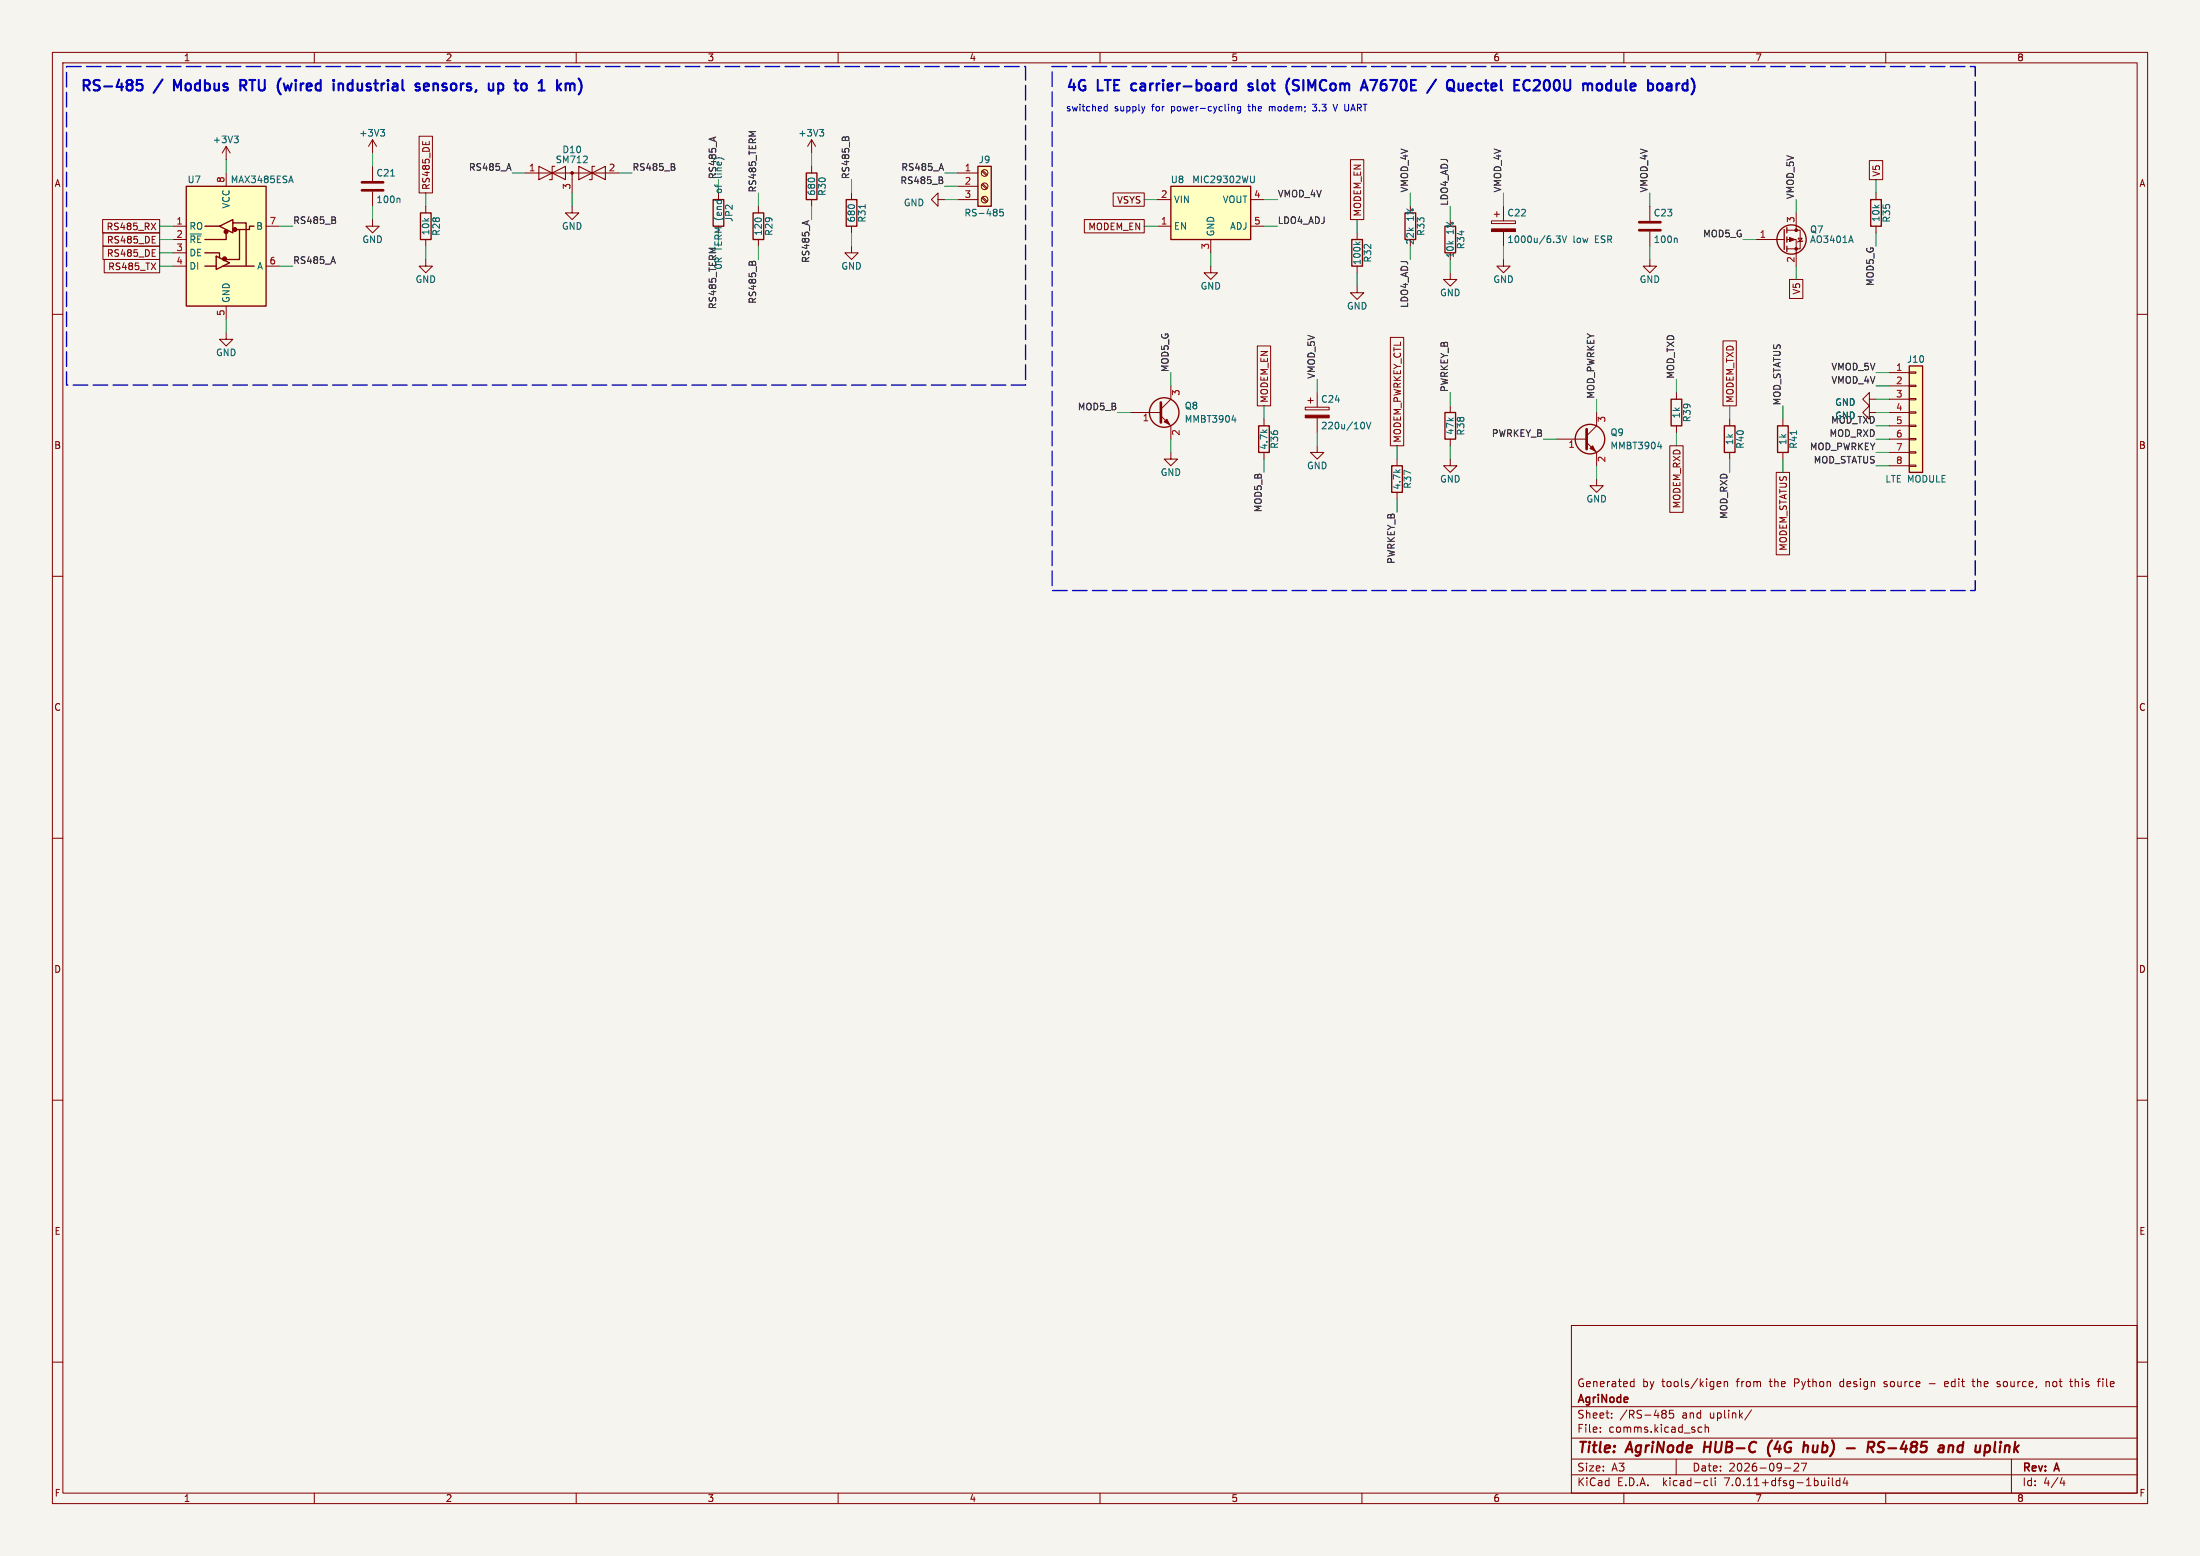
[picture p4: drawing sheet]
<svg xmlns="http://www.w3.org/2000/svg" width="420mm" height="297mm" viewBox="0 0 420 297" stroke-linecap="round" stroke-linejoin="round" font-family="sans-serif">
<path d="M0 0h420v297h-420z" fill="#f5f4ef" stroke="#f5f4ef" stroke-width=".19"/>
<g fill="none" stroke="#840000" stroke-width=".19">
<path d="M10 10h400v277h-400zM12 12h396v273h-396zM60 10v2M110 10v2M160 10v2M210 10v2M260 10v2M310 10v2M360 10v2M43.2 27.9l-.8 1.3M43.2 27.9v2.6M43.2 33v2.6"/>
<path d="M43.2 27.9l.7 1.3M71.1 26.7l-.7 1.2M71.1 26.7v2.5M71.1 31.8v2.7M71.1 36.6v2.8M71.1 26.7l.8 1.2M80 26h2.6v10.8h-2.6zM80.7 27v.6M81.3 39.4v1.2M82 27v.6M100.3 33h17.8M109.2 39.4v1.2h1.3l-1.3 1.3-1.3-1.3h1.3"/>
<path d="M109.2 33v3.8M137.2 36.8v1.3M144.8 39.4v1.2M154.9 26.7v2.5M154.9 31.8v1.2M154.9 38.1v1.3M154.9 26.7l-.7 1.2M154.9 26.7l.8 1.2M162.6 36.8v1.3M179.1 38.1v-1.3l-1.3 1.3 1.3 1.3v-1.3h1.2M182.9 38.1h3.8M182.9 33h3.8"/>
<path d="M182.9 35.6h3.8M187.4 37.8l.9 .8M187.4 35.2l.9 .9M187.4 32.7l.9 .8M187.6 37.6l.9 .8M187.6 35.1l.9 .8M187.6 32.5l.9 .9M212.5 36.8h5.9v2.6h-5.9zM221 38.1h2.5M238.8 38.1h2.5M257.8 30.5h2.5v11.4h-2.5zM287 39.4v2.8"/>
<path d="M315 39.4v2.8M356.9 30.7h2.5v3.6h-2.5zM358.1 36.8v1.3M10 60h2M19.6 41.9h10.9v2.6h-10.9zM19.7 47h10.8v2.5h-10.8zM19.7 44.4h10.8v2.6h-10.8zM19.9 49.5h10.6v2.6h-10.6zM28.9 42.6l.8 1.3M29.1 48.9h.6M29.1 47.7h.6M29.1 46.4h.6"/>
<path d="M29.1 45.1h.6M29.7 42.6l-.8 1.3M33 43.2h2.6M33 45.7h2.6M33 48.3h2.6M33 50.8h2.6M43.2 58.4v2.6M44.4 42.5h.1M50.8 43.2h2.5M50.8 50.8h2.5M71.1 41.9v1.3h1.3l-1.3 1.3-1.3-1.3h1.3M81.3 49.5v1.3h1.2l-1.2 1.3-1.3-1.3h1.3"/>
<path d="M81.3 45.7v1.3M144.8 45.7v1.3M162.6 47v1.3h1.2l-1.2 1.2-1.3-1.2h1.3M162.6 43.2v1.3M207 41.9h11.4v2.6h-11.4zM221 43.2h2.5M231.1 50.8v1.3h1.3l-1.3 1.2-1.2-1.2h1.2M231.1 45.7v2.6M238.8 43.2h2.5M259.1 54.6v1.3h1.2l-1.2 1.3-1.3-1.3h1.3M259.1 44.5v1.2M259.1 50.8v1.3"/>
<path d="M276.9 52.1v1.2h1.2l-1.2 1.3-1.3-1.3h1.3M284.7 42.2h4.6v.5h-4.6zM285.2 40.9h1.1M285.7 40.4v1M287 49.5v1.3h1.3l-1.3 1.3-1.3-1.3h1.3M287 44.2v2.8M315 49.5v1.3h1.2l-1.2 1.3-1.3-1.3h1.3M315 44.2v2.8M335.3 45.7h5.3M341.1 45.7h1.8v5.1M341.1 43.9h2.6v3.6h-2.6M341.6 53.3h2.6v3.7h-2.6z"/>
<path d="M342.9 40.6v3.3M343.3 45.5h.7l-.3 .6zM344.2 46l-1 .2M358.1 43.2v1.3M408 60h2M43.2 63.5v1.3h1.2l-1.2 1.2-1.3-1.2h1.3M215.9 78.7h5.7M221.6 79.4l1.9 1.9v2.5M223.5 73.7v2.5l-1.9 1.9M240 66h2.6v11.5h-2.6zM249.2 77.7h4.5v.5h-4.5zM249.7 76.5h1"/>
<path d="M250.2 75.9v1.1M251.5 74.9v2.8M251.5 79.8v2.8M265.4 64.4h2.6v20.7h-2.6zM276.9 77.5v1.2M304.8 78.7v2.6l-1.9 1.9M320 74.9v1.3M328.9 65.1h2.6v12.4h-2.6zM356.9 78.7v-1.2l-1.3 1.2 1.3 1.3v-1.3h1.2M356.9 76.2v-1.3l-1.3 1.3 1.3 1.3v-1.3h1.2M360.7 78.7h3.8M360.7 71.1h3.8"/>
<path d="M360.7 73.7h3.8M360.7 76.2h3.8M364.5 78.6h1.3v.3h-1.3zM364.5 76.1h1.3v.2h-1.3zM364.5 73.5h1.3v.3h-1.3zM364.5 71h1.3v.2h-1.3zM223.5 86.4v1.2h1.3l-1.3 1.3-1.3-1.3h1.3M241.3 80v1.3M241.3 86.4v1.2M251.5 85.1v1.3h1.2l-1.2 1.2-1.3-1.2h1.3M266.7 87.6v1.3M266.7 94v1.3"/>
<path d="M276.9 87.6v1.3h1.2l-1.2 1.3-1.3-1.3h1.3M276.9 83.8v1.3M297.2 83.8h5.7M302.9 84.5l1.9 1.9v2.5M304.8 91.4v1.3h1.3l-1.3 1.3-1.3-1.3h1.3M318.8 85.1h2.5v12.7h-2.5zM320 81.3v1.3M330.2 80v1.3M330.2 86.4v1.2M339.1 90.2h2.5v15.7h-2.5zM340.4 80v1.3M340.4 86.4v1.2"/>
<path d="M360.7 83.8h3.8M360.7 81.3h3.8M360.7 86.4h3.8M360.7 88.9h3.8M364.5 88.8h1.3v.2h-1.3zM364.5 86.2h1.3v.3h-1.3zM364.5 83.7h1.3v.2h-1.3zM364.5 81.2h1.3v.2h-1.3zM10 110h2M408 110h2M10 160h2M408 160h2"/>
<path d="M10 210h2M408 210h2M10 260h2M300 253h108v32h-108zM408 260h2M300 278.5h108M300 274.5h108M300 268.5h108M305.5 273.2v.2M305.5 272.5v.1M307.7 270.5v.2M307.7 269.8v.1"/>
<path d="M311.4 264.6h.5M311.4 263.8h.5M311.9 263.2v1.5M317.5 269.2l.4 .1 .2 .2-.3 .3M317.5 269.8h.3M317.8 269.8l.2 .2 .1 .4-.2 .2-.4 .1M319.4 269.2h-.7v.7l.2-.1h.5l.1 .2-.1 .5-.2 .2-.5-.2M320 278.5v3M324.2 273.2l.2 .2 .5-.1M324.9 272.5l-.5-.1-.2 .1M325.5 272.5l.2-.1 .4 .1 .1 .9M325.5 271.9v1.5"/>
<path d="M327.9 264.6h.5M327.9 263.8l.4-.1 .2 .3-.7 .2M329.2 263.8l.2-.1 .3 .1 .1 .9M329.2 263.7v1M334.4 269.1l-1.3 1.9M343.3 279.4v.5l-.9 .9h1M343.9 279.3h1l-.7 1.5M359.7 264.6l.1 .1M359.7 263.8v.3M368.3 264.1h1.1M371.7 263.7h-.3l-.2 .2 .1 .7 .4 .1M371.9 264l-.7 .2"/>
<path d="M376.4 263.7h.6M376.7 263.2v1.3l.3 .2M381.3 264.1l.5 .2 .1 .2-.2 .2-.5-.1M381.3 263.8h.5M384 278.5v6.5M390.6 263.8l.2-.1 .4 .1v.9M390.6 263.7v1M395.1 263.7h.6M395.5 264.7h.2M396.2 263.2v1.5M396.2 263.8h.1M400.4 263.7h.5"/>
<path d="M400.9 263.2l-.2 .1M401.4 263.2v.1M401.4 263.7v1M60 285v2M110 285v2M160 285v2M210 285v2M260 285v2M300 281.5h108M310 285v2M325.6 282.6l.4 .1M326 283.5l-.4 .1"/>
<path d="M326.7 282.1v1.3l.2 .2M327.4 282.1v.1M327.4 282.6v1M340.7 280.2h1.2M349.1 282.1v.1M349.1 282.6v1M349.8 282.1v1.3l.2 .2M351.2 282.7l-.4-.1-.3 .3 .2 .6h.5M351.2 282.1v1.5M352.2 282l-.3 1.1h.9M352.6 282.6v1M360 285v2"/>
<path d="M393.7 282l-.4 1.1h.9M394 282.6v1"/>
<circle cx="188" cy="33" r=".63"/>
<circle cx="188" cy="35.6" r=".63"/>
<circle cx="188" cy="38.1" r=".63"/>
</g>
<path d="M325.5 275.2l-.3 2M338.3 274.9a2.36 2.36 0 0 0-.4 3.1M344.6 275.9l.5 .1 .1 .2-.2 1M352.6 276.4h1.5M357.7 276.1a.51 .51 0 0 0-.2-.9h-.8l-.2 2M359.8 275.3a.85 .85 0 0 0-1.1 .1 .45 .45 0 0 0 .2 .8l.5 .1a.51 .51 0 0 1 .2 .6 .51 .51 0 0 1-.5 .3l-.7-.1M372 276.1a.49 .49 0 0 1 .9 .1l-.1 1M372.1 275.9l-.2 1.3M374.2 275.9l-.5 .4v.5l.3 .4h.4M381.9 275.9l-.2 1.3M382 275.2l-.1 .2" fill="none" stroke="#840000" stroke-width=".4"/>
<g fill="none" stroke="#840000" stroke-width=".25">
<path d="M35.6 35.6h15.2v22.8h-15.2zM136.1 38.1h2.1v5.1h-2.1zM153.9 33h2.1v5.1h-2.1zM161.5 38.1h2.1v5.1h-2.1zM186.7 31.8h2.5v7.6h-2.5zM223.5 35.6h15.3v10.1h-15.3zM357.1 38.1h2.1v5.1h-2.1zM39.1 48.3h2.8v.6M39.1 50.8h2.2M39.1 43.2h2.8M41.3 48.9l2.5 1.3-2.5 1.2zM41.9 43.2l2.5-1.3v2.6z"/>
<path d="M41.9 48.9v.3M42.5 50.8h6M43.2 44.5v1.2h-4.1M44.4 42.5h2.6v8.3M45.7 43.8v5.7h-2.5M48.5 43.2h-.9v.6h-2.5M80.3 40.6h2v5.1h-2zM143.8 40.6h2v5.1h-2zM258.1 45.7h2v5.1h-2zM268.2 40.6h2.1v5.1h-2.1zM275.8 43.2h2.1v5.1h-2.1zM340.6 43.8v3.8"/>
<path d="M341.1 43.4v1.1M341.1 45.2v1M341.1 47v1M275.8 78.7h2.1v5.1h-2.1zM319 76.2h2.1v5.1h-2.1zM364.5 69.9h2.5v20.3h-2.5zM240.3 81.3h2v5.1h-2zM265.7 88.9h2v5.1h-2zM329.2 81.3h2v5.1h-2zM339.3 81.3h2.1v5.1h-2.1z"/>
<circle cx="342" cy="45.7" r="2.79"/>
<circle cx="222.2" cy="78.7" r="2.82"/>
<circle cx="303.5" cy="83.8" r="2.82"/>
</g>
<path d="M69.1 36.3h4.1M69.1 34.8h4.1M312.9 43.9h4.1M312.9 42.4h4.1M221.6 76.8v3.8M302.9 81.9v3.8" fill="none" stroke="#840000" stroke-width=".51"/>
<g fill="#840000" stroke="#840000" stroke-width=".19">
<path d="M303.5 85.6l.5-.5 .5 1z"/>
<path d="M341.6 45.3l1 .4-1 .4z"/>
<path d="M222.2 80.5l.6-.5 .5 1z"/>
<path d="M284.7 43.7h4.6v.5h-4.6z"/>
<path d="M249.2 79.2h4.5v.6h-4.5z"/>
<circle cx="342.9" cy="47.5" r=".25"/>
<circle cx="342.9" cy="43.9" r=".25"/>
<circle cx="109.2" cy="33" r=".25"/>
</g>
<g fill="none" stroke="#006464" stroke-width=".19">
<path d="M44.7 26h.8l-.4 .5M45.2 26.5l.3 .2v.3l-.3 .2M55.5 33.6l.5 1.3M72.6 24.7h.8l-.4 .5M73.2 25.2l.2 .2v.3l-.2 .3M74.6 33.6h.7M76.2 37.8l.1 .2v.7M111.3 31.1h.8M112.1 29.9v.4M156.5 24.7h.7l-.4 .5M157 25.2l.2 .2v.3l-.2 .3M165.2 39v.8"/>
<path d="M191.5 39.9h-.6l-.1 .7 .2-.2 .4 .1 .2 .2-.1 .4-.2 .1-.5-.1M239.5 33.6v1l-.3 .3h-.2M258.8 46.2l.5 .5M259.7 46.2l-.5 .3M297.1 45h.8l-.5 .5 .4 .1 .1 .5-.3 .2h-.3M298.2 45l.5 1.3 .4-1.3M320 45.5l.2 .1v.7M353.4 45l.4 1.3M235.8 79.7v.9M235.2 80.2h.8M260.2 80.6a.79 .79 0 0 1 0 1.3M260.9 80.6l.4 1.3 .4-1.3"/>
<path d="M316.5 85.2h.7M317.1 84.8v.9M343 82.2v.7"/>
</g>
<g fill="#ffffc2" stroke="#ffffc2" stroke-width=".19">
<path d="M223.5 35.6h15.3v10.1h-15.3z"/>
<path d="M35.6 35.6h15.2v22.8h-15.2z"/>
<path d="M186.7 31.8h2.5v7.6h-2.5z"/>
<path d="M364.5 69.9h2.5v20.3h-2.5z"/>
</g>
<g fill="#840000" stroke="#840000" stroke-width=".25">
<circle cx="42.9" cy="49.4" r=".36"/>
<circle cx="43.2" cy="44.2" r=".36"/>
<circle cx="44.8" cy="43.8" r=".36"/>
</g>
<path d="M102.9 31.8v2.5l5-2.5v2.5zM105.9 31.8h-.5v2.5h-.5M110.5 31.8l5.1 2.5v-2.5l-5.1 2.5zM113.5 31.8h-.5v2.5h-.5" fill="none" stroke="#840000" stroke-width=".2"/>
<path d="M128.7 31.9l.2 .2-.2 .3M128.7 31.4v.3M160.9 26.2h.4M161.4 26.2l.2-.1 .4 .1M179.9 34.4l.1 .2-.1 .4M179.9 33.9v.4M64 42.1l.1 .1-.1 .4M64 41.5v.4M143.1 50h.4M143.7 50l.1-.1 .4 .1" fill="none" stroke="#0f0f0f" stroke-width=".19"/>
<g fill="none" stroke="#0000c2" stroke-width=".4">
<path d="M27.1 15.3h-.9l-.1 .9 .3-.2 .6 .1 .2 .3-.1 .7-.3 .2h-.4l-.3-.2M33.9 16.7l-.7-1.4v2M46.4 16.3l.6 1M46.8 15.4l-.9-.1v2M46.8 16.2l-.9 .1M54.2 15.9l.4 1.4 .3-1M64.6 15.9v1.4M64.6 16.1a.5 .5 0 0 1 .9 .1v1.1M80.9 16.6l1-.2-.1-.4-.6-.1-.3 .3 .1 1h.8M95.7 15.9l.4 .4v.6l-.4 .4M102.8 17.3h1.2M103.2 15.5l-.4 .3"/>
<path d="M108 15.9v1.4M108.7 16a.54 .54 0 0 0-.7 .1M216.1 16.1v1M235 16.9l.4 .4 .6-.1M236 16l-.6-.1-.4 .4M236 15.3v2M239.1 16l-.5-.1-.3 .3 .1 .3 .7 .2v.5h-.8M245.9 17.6l.2 .4M246.1 15l-.2 .4M246.8 17.2l.8 .1M247.2 15.3l-.2 .1a.48 .48 0 0 0-.2 .5 .48 .48 0 0 0 .4 .3M260 16.7h.9"/>
<path d="M260.4 15.3l.7 2M261.6 15.3h1.3l-.8 2M279.3 17.1a.54 .54 0 0 1-.8 .1M279.3 15.9v1.4M280.4 15.9l-.3 .3v.8l.3 .3M281.1 16.4l-1 .2M292.8 15.5l.3-.2 .7 .1a.54 .54 0 0 1 .1 .7l-1.2 1.2h1.3M307.6 16l-.6-.1-.4 .4v.6l.2 .3h.8M307.6 15.3v2M320.1 15.9v1.4M320.6 15.9l-.4 .1-.1 .3"/>
</g>
<path d="M211.4 19.9v1.3M250.6 19.9h.7l-.4 .5h.2M254.5 19.9l.4 1.3 .4-1.3M210.8 20.9l.2 .3 .4-.1M211.4 20.4l-.4-.1-.2 .3M218.6 20.3l-.3 .9M235.1 20.4l.2-.1 .3 .1 .1 .8M236.8 20.4l-.3-.1-.3 .3 .1 .5h.5M236.8 20.3v1.1l-.2 .2-.3-.1M242.3 20.3v.9M242.5 20.3l-.2 .1M250.6 21.1l.5 .1" fill="none" stroke="#0000c2" stroke-width=".19"/>
<path d="M12.7 12.7h183.1v60.8h-183.1v-60.8M200.9 12.7h176.2v100h-176.2v-100" fill="none" stroke="#0000c2" stroke-width=".25" stroke-dasharray="2.8 1"/>
<g fill="none" stroke="#009600" stroke-width=".19">
<path d="M43.2 30.5v2.5M71.1 29.2v2.6M71.1 39.4v2.5M81.3 36.8v2.6M97.8 33h2.5M109.2 36.8v2.6M118.1 33h2.5M137.2 34.3v2.5M144.8 36.8v2.6M154.9 29.2v2.6M154.9 39.4v2.5M162.6 34.3v2.5"/>
<path d="M180.3 33h2.6M180.3 38.1h2.6M180.3 35.6h2.6M218.4 38.1h2.6M241.3 38.1h2.5M269.2 36.8v2.6M276.9 39.4v2.5M287 36.8v2.6M315 36.8v2.6M342.9 38.1v2.5M358.1 34.3v2.5M30.5 43.2h2.5"/>
<path d="M30.5 45.7h2.5M30.5 48.3h2.5M30.5 50.8h2.5M53.3 43.2h2.6M53.3 50.8h2.6M81.3 47v2.5M144.8 47v2.5M162.6 44.5v2.5M218.4 43.2h2.6M231.1 48.3v2.5M241.3 43.2h2.5M259.1 41.9v2.6"/>
<path d="M259.1 52.1v2.5M269.2 47v2.5M276.9 49.5v2.6M287 47v2.5M315 47v2.5M332.7 45.7h2.6M342.9 50.8v2.5M358.1 44.5v2.5M43.2 61v2.5M213.4 78.7h2.5M223.5 71.1v2.6M241.3 77.5v2.5"/>
<path d="M251.5 72.4v2.5M276.9 74.9v2.6M304.8 76.2v2.5M320 72.4v2.5M330.2 77.5v2.5M340.4 77.5v2.5M358.1 78.7h2.6M358.1 71.1h2.6M358.1 76.2h2.6M358.1 73.7h2.6M223.5 83.8v2.6M241.3 87.6v2.6"/>
<path d="M251.5 82.6v2.5M266.7 85.1v2.5M266.7 95.3v2.5M276.9 85.1v2.5M294.6 83.8h2.6M304.8 88.9v2.5M320 82.6v2.5M330.2 87.6v2.6M340.4 87.6v2.6M358.1 83.8h2.6M358.1 86.4h2.6M358.1 81.3h2.6"/>
<path d="M358.1 88.9h2.6"/>
</g>
<g font-size="2.8" fill="#0000c2">
<text x="15.2" y="17.5">RS-485</text>
<text x="29.7" y="17.5">/</text>
<text x="34.1" y="17.5">Modbus</text>
<text x="47.5" y="17.5">RTU</text>
<text x="55.5" y="17.5">(wired</text>
<text x="67" y="17.5">industrial</text>
<text x="83.5" y="17.5">sensors,</text>
<text x="98.2" y="17.5">up</text>
<text x="104.1" y="17.5">to</text>
<text x="109.4" y="17.5">1</text>
<text x="203.4" y="17.5">4G</text>
<text x="209.6" y="17.5">LTE</text>
<text x="216.9" y="17.5">carrier-board</text>
<text x="240.1" y="17.5">slot</text>
<text x="248" y="17.5">(SIMCom</text>
<text x="263.3" y="17.5">A7670E</text>
<text x="276.8" y="17.5">/</text>
<text x="281.2" y="17.5">Quectel</text>
<text x="294.8" y="17.5">EC200U</text>
<text x="308.7" y="17.5">module</text>
<text x="321.9" y="17.5">board)</text>
</g>
<g font-size="2.8" fill="#840000">
<text x="301" y="277.9">Title:</text>
<text x="310.6" y="277.9">AgriNode</text>
<text x="326.1" y="277.9">HUB-C</text>
<text x="339.1" y="277.9">(4G</text>
<text x="346.7" y="277.9">hub)</text>
<text x="355.7" y="277.9">-</text>
<text x="360.6" y="277.9">RS-485</text>
<text x="375" y="277.9">and</text>
<text x="382.7" y="277.9">uplink</text>
</g>
<g font-size="2.1" fill="#840000">
<text x="301" y="268.2">AgriNode</text>
<text x="301" y="265">Generated</text>
<text x="313.5" y="265">by</text>
<text x="317.3" y="265">tools/kigen</text>
<text x="331.7" y="265">from</text>
<text x="338.1" y="265">the</text>
<text x="342.9" y="265">Python</text>
<text x="351.8" y="265">design</text>
<text x="360.4" y="265">source</text>
<text x="372.3" y="265">edit</text>
<text x="377.8" y="265">the</text>
<text x="382.6" y="265">source,</text>
<text x="392" y="265">not</text>
<text x="396.9" y="265">this</text>
<text x="402.3" y="265">file</text>
<text x="301" y="273.7">File:</text>
<text x="301" y="271">Sheet:</text>
<text x="307.1" y="273.7">comms.kicad_sch</text>
<text x="309.2" y="271">/RS-485</text>
<text x="321.2" y="271">and</text>
<text x="326.5" y="271">uplink/</text>
<text x="301" y="281.1">Size:</text>
<text x="307.6" y="281.1">A3</text>
<text x="323" y="281.1">Date:</text>
<text x="330" y="281.1">2026-09-27</text>
<text x="386" y="281.3">Rev:</text>
<text x="392.4" y="281.3">A</text>
<text x="301" y="283.9">KiCad</text>
<text x="308.7" y="283.9">E.D.A.</text>
<text x="317.6" y="283.9">kicad-cli</text>
<text x="329.5" y="283.9">7.0.11+dfsg-1build4</text>
<text x="386" y="283.9">Id:</text>
<text x="390.1" y="283.9">4/4</text>
</g>
<g font-size="1.8" fill="#840000">
<text x="35" y="11.9">1</text>
<text x="85" y="11.9">2</text>
<text x="135" y="11.9">3</text>
<text x="185" y="11.9">4</text>
<text x="235" y="11.9">5</text>
<text x="285" y="11.9">6</text>
<text x="335" y="11.9">7</text>
<text x="385" y="11.9">8</text>
<text x="10.3" y="35.9">A</text>
<text x="359.1" y="33.8" transform="rotate(-90 359.1 33.8)">V5</text>
<text x="408.3" y="35.9">A</text>
<text x="82.2" y="36.4" transform="rotate(-90 82.2 36.4)">RS485_DE</text>
<text x="213.2" y="39.1">VSYS</text>
<text x="260" y="41.4" transform="rotate(-90 260 41.4)">MODEM_EN</text>
<text x="20.2" y="44.1">RS485_RX</text>
<text x="20.3" y="46.7">RS485_DE</text>
<text x="207.7" y="44.1">MODEM_EN</text>
<text x="20.3" y="49.2">RS485_DE</text>
<text x="20.5" y="51.8">RS485_TX</text>
<text x="343.9" y="56.3" transform="rotate(-90 343.9 56.3)">V5</text>
<text x="242.3" y="77" transform="rotate(-90 242.3 77)">MODEM_EN</text>
<text x="331.2" y="77" transform="rotate(-90 331.2 77)">MODEM_TXD</text>
<text x="10.3" y="85.9">B</text>
<text x="267.7" y="84.6" transform="rotate(-90 267.7 84.6)">MODEM_PWRKEY_CTL</text>
<text x="408.2" y="85.9">B</text>
<text x="321" y="97.1" transform="rotate(-90 321 97.1)">MODEM_RXD</text>
<text x="341.3" y="105.2" transform="rotate(-90 341.3 105.2)">MODEM_STATUS</text>
<text x="10.3" y="135.9">C</text>
<text x="408.2" y="135.9">C</text>
<text x="10.3" y="185.9">D</text>
<text x="408.2" y="185.9">D</text>
<text x="10.3" y="235.9">E</text>
<text x="408.3" y="235.9">E</text>
<text x="10.3" y="285.9">F</text>
<text x="35" y="286.9">1</text>
<text x="85" y="286.9">2</text>
<text x="135" y="286.9">3</text>
<text x="185" y="286.9">4</text>
<text x="235" y="286.9">5</text>
<text x="285" y="286.9">6</text>
<text x="335" y="286.9">7</text>
<text x="385" y="286.9">8</text>
<text x="408.3" y="285.9">F</text>
</g>
<g font-size="1.8" fill="#0000c2">
<text x="203.4" y="21.3">switched</text>
<text x="212.7" y="21.3">supply</text>
<text x="220" y="21.3">for</text>
<text x="223.9" y="21.3">power-cycling</text>
<text x="238.8" y="21.3">the</text>
<text x="242.9" y="21.3">modem;</text>
<text x="251.5" y="21.3">3.3</text>
<text x="255.7" y="21.3">V UART</text>
</g>
<g font-size="1.8" fill="#006464">
<text x="40.5" y="27.5">+3V3</text>
<text x="68.5" y="26.3">+3V3</text>
<text x="107.3" y="29.4">D10</text>
<text x="152.3" y="26.3">+3V3</text>
<text x="35.7" y="35.2">U7</text>
<text x="44" y="35.2">MAX3485ESA</text>
<text x="71.8" y="33.9">C21</text>
<text x="106" y="31.3">SM712</text>
<text x="186.8" y="31.3">J9</text>
<text x="223.4" y="35.2">U8</text>
<text x="227.5" y="35.2">MIC29302WU</text>
<text x="44" y="39.9" transform="rotate(-90 44 39.9)">VCC</text>
<text x="71.8" y="39">100n</text>
<text x="138" y="41.9" transform="rotate(-90 138 41.9)">(end</text>
<text x="138" y="36.5" transform="rotate(-90 138 36.5)">of</text>
<text x="155.8" y="37.5" transform="rotate(-90 155.8 37.5)">680</text>
<text x="157.8" y="37.5" transform="rotate(-90 157.8 37.5)">R30</text>
<text x="172.4" y="39.6">GND</text>
<text x="184" y="41.5">RS-485</text>
<text x="224" y="39">VIN</text>
<text x="233.3" y="39">VOUT</text>
<text x="287.7" y="41.5">C22</text>
<text x="315.6" y="41.5">C23</text>
<text x="36.1" y="44">RO</text>
<text x="36.1" y="46.6">~{RE}</text>
<text x="48.8" y="44">B</text>
<text x="69.1" y="46.6">GND</text>
<text x="82.1" y="45" transform="rotate(-90 82.1 45)">10k</text>
<text x="84.2" y="45.1" transform="rotate(-90 84.2 45.1)">R28</text>
<text x="107.2" y="44">GND</text>
<text x="140.1" y="42.5" transform="rotate(-90 140.1 42.5)">JP2</text>
<text x="145.6" y="45.1" transform="rotate(-90 145.6 45.1)">120</text>
<text x="147.7" y="45.1" transform="rotate(-90 147.7 45.1)">R29</text>
<text x="163.4" y="42.6" transform="rotate(-90 163.4 42.6)">680</text>
<text x="165.5" y="42.6" transform="rotate(-90 165.5 42.6)">R31</text>
<text x="224" y="44">EN</text>
<text x="232" y="45.2" transform="rotate(-90 232 45.2)">GND</text>
<text x="234.7" y="44">ADJ</text>
<text x="270.1" y="46.8" transform="rotate(-90 270.1 46.8)">22k</text>
<text x="270.1" y="42.2" transform="rotate(-90 270.1 42.2)">1%</text>
<text x="272.1" y="45.1" transform="rotate(-90 272.1 45.1)">R33</text>
<text x="277.7" y="44.7" transform="rotate(-90 277.7 44.7)">1%</text>
<text x="279.8" y="47.7" transform="rotate(-90 279.8 47.7)">R34</text>
<text x="287.7" y="46.6">1000u/6.3V</text>
<text x="300.3" y="46.6">low</text>
<text x="304.6" y="46.6">ESR</text>
<text x="315.6" y="46.6">100n</text>
<text x="345.5" y="44.7">Q7</text>
<text x="345.5" y="46.6">AO3401A</text>
<text x="359" y="42.5" transform="rotate(-90 359 42.5)">10k</text>
<text x="361" y="42.6" transform="rotate(-90 361 42.6)">R35</text>
<text x="36.1" y="49.1">DE</text>
<text x="36.1" y="51.7">DI</text>
<text x="49" y="51.7">A</text>
<text x="160.5" y="51.7">GND</text>
<text x="259.9" y="50.7" transform="rotate(-90 259.9 50.7)">100k</text>
<text x="262" y="50.2" transform="rotate(-90 262 50.2)">R32</text>
<text x="277.7" y="49.4" transform="rotate(-90 277.7 49.4)">10k</text>
<text x="44" y="57.9" transform="rotate(-90 44 57.9)">GND</text>
<text x="79.2" y="54.2">GND</text>
<text x="229.1" y="55.5">GND</text>
<text x="257" y="59.3">GND</text>
<text x="274.8" y="56.7">GND</text>
<text x="285" y="54.2">GND</text>
<text x="312.9" y="54.2">GND</text>
<text x="41.1" y="68.2">GND</text>
<text x="364" y="69.4">J10</text>
<text x="252.1" y="77.1">C24</text>
<text x="350.2" y="77.7">GND</text>
<text x="226.1" y="78.3">Q8</text>
<text x="226.1" y="80.9">MMBT3904</text>
<text x="252.1" y="82.1">220u/10V</text>
<text x="277.7" y="83.1" transform="rotate(-90 277.7 83.1)">47k</text>
<text x="279.8" y="83.2" transform="rotate(-90 279.8 83.2)">R38</text>
<text x="307.4" y="83.4">Q9</text>
<text x="320.9" y="80" transform="rotate(-90 320.9 80)">1k</text>
<text x="322.9" y="80.7" transform="rotate(-90 322.9 80.7)">R39</text>
<text x="350.2" y="80.2">GND</text>
<text x="242.2" y="85.9" transform="rotate(-90 242.2 85.9)">4.7k</text>
<text x="244.2" y="85.8" transform="rotate(-90 244.2 85.8)">R36</text>
<text x="249.4" y="89.8">GND</text>
<text x="307.4" y="86">MMBT3904</text>
<text x="331.1" y="85" transform="rotate(-90 331.1 85)">1k</text>
<text x="333.1" y="85.8" transform="rotate(-90 333.1 85.8)">R40</text>
<text x="341.2" y="85" transform="rotate(-90 341.2 85)">1k</text>
<text x="343.3" y="85.8" transform="rotate(-90 343.3 85.8)">R41</text>
<text x="221.5" y="91">GND</text>
<text x="267.6" y="93.6" transform="rotate(-90 267.6 93.6)">4.7k</text>
<text x="269.6" y="93.4" transform="rotate(-90 269.6 93.4)">R37</text>
<text x="274.8" y="92.3">GND</text>
<text x="359.8" y="92.3">LTE MODULE</text>
<text x="302.8" y="96.1">GND</text>
</g>
<g font-size="1.8" fill="#a90000">
<text x="42.9" y="35" transform="rotate(-90 42.9 35)">8</text>
<text x="100.9" y="32.8">1</text>
<text x="116.1" y="32.8">2</text>
<text x="184.1" y="32.8">1</text>
<text x="184.1" y="35.3">2</text>
<text x="109" y="36.3" transform="rotate(-90 109 36.3)">3</text>
<text x="184.1" y="37.8">3</text>
<text x="221.5" y="37.8">2</text>
<text x="239.3" y="37.8">4</text>
<text x="33.6" y="42.9">1</text>
<text x="33.6" y="45.5">2</text>
<text x="51.4" y="42.9">7</text>
<text x="221.5" y="42.9">1</text>
<text x="230.9" y="47.7" transform="rotate(-90 230.9 47.7)">3</text>
<text x="239.3" y="42.9">5</text>
<text x="335.8" y="45.5">1</text>
<text x="342.6" y="42.6" transform="rotate(-90 342.6 42.6)">3</text>
<text x="33.6" y="48">3</text>
<text x="33.6" y="50.5">4</text>
<text x="51.4" y="50.5">6</text>
<text x="342.6" y="50.2" transform="rotate(-90 342.6 50.2)">2</text>
<text x="42.9" y="60.4" transform="rotate(-90 42.9 60.4)">5</text>
<text x="361.9" y="70.9">1</text>
<text x="225.5" y="75.6" transform="rotate(-90 225.5 75.6)">3</text>
<text x="361.9" y="73.4">2</text>
<text x="361.9" y="75.9">3</text>
<text x="218.1" y="80.7">1</text>
<text x="225.5" y="83.3" transform="rotate(-90 225.5 83.3)">2</text>
<text x="306.8" y="80.7" transform="rotate(-90 306.8 80.7)">3</text>
<text x="361.9" y="78.5">4</text>
<text x="361.9" y="81">5</text>
<text x="361.9" y="83.6">6</text>
<text x="299.3" y="85.8">1</text>
<text x="306.8" y="88.3" transform="rotate(-90 306.8 88.3)">2</text>
<text x="361.9" y="86.1">7</text>
<text x="361.9" y="88.6">8</text>
</g>
<g font-size="1.8" fill="#0f0f0f">
<text x="89.4" y="32.7">RS485_A</text>
<text x="120.6" y="32.7">RS485_B</text>
<text x="136.8" y="34.3" transform="rotate(-90 136.8 34.3)">RS485_A</text>
<text x="138" y="33.5" transform="rotate(-90 138 33.5)">line)</text>
<text x="162.2" y="34.3" transform="rotate(-90 162.2 34.3)">RS485_B</text>
<text x="171.8" y="35.2">RS485_B</text>
<text x="172" y="32.7">RS485_A</text>
<text x="144.4" y="36.8" transform="rotate(-90 144.4 36.8)">RS485_TERM</text>
<text x="243.8" y="37.7">VMOD_4V</text>
<text x="268.9" y="36.8" transform="rotate(-90 268.9 36.8)">VMOD_4V</text>
<text x="276.5" y="39.4" transform="rotate(-90 276.5 39.4)">LDO4_ADJ</text>
<text x="286.7" y="36.8" transform="rotate(-90 286.7 36.8)">VMOD_4V</text>
<text x="314.6" y="36.8" transform="rotate(-90 314.6 36.8)">VMOD_4V</text>
<text x="342.5" y="38.1" transform="rotate(-90 342.5 38.1)">VMOD_5V</text>
<text x="55.9" y="42.8">RS485_B</text>
<text x="243.8" y="42.8">LDO4_ADJ</text>
<text x="325" y="45.4">MOD5_G</text>
<text x="55.9" y="50.5">RS485_A</text>
<text x="138" y="51.6" transform="rotate(-90 138 51.6)">0R</text>
<text x="154.6" y="50.3" transform="rotate(-90 154.6 50.3)">RS485_A</text>
<text x="136.8" y="59.1" transform="rotate(-90 136.8 59.1)">RS485_TERM</text>
<text x="144.4" y="58.1" transform="rotate(-90 144.4 58.1)">RS485_B</text>
<text x="268.9" y="58.9" transform="rotate(-90 268.9 58.9)">LDO4_ADJ</text>
<text x="357.8" y="54.7" transform="rotate(-90 357.8 54.7)">MOD5_G</text>
<text x="223.2" y="71.1" transform="rotate(-90 223.2 71.1)">MOD5_G</text>
<text x="349.5" y="70.8">VMOD_5V</text>
<text x="251.1" y="72.4" transform="rotate(-90 251.1 72.4)">VMOD_5V</text>
<text x="276.5" y="74.9" transform="rotate(-90 276.5 74.9)">PWRKEY_B</text>
<text x="304.4" y="76.2" transform="rotate(-90 304.4 76.2)">MOD_PWRKEY</text>
<text x="319.7" y="72.4" transform="rotate(-90 319.7 72.4)">MOD_TXD</text>
<text x="340" y="77.5" transform="rotate(-90 340 77.5)">MOD_STATUS</text>
<text x="349.5" y="73.3">VMOD_4V</text>
<text x="205.7" y="78.4">MOD5_B</text>
<text x="284.7" y="83.5">PWRKEY_B</text>
<text x="349.2" y="83.5">MOD_RXD</text>
<text x="349.5" y="80.9">MOD_TXD</text>
<text x="345.4" y="86">MOD_PWRKEY</text>
<text x="346.1" y="88.6">MOD_STATUS</text>
<text x="241" y="97.9" transform="rotate(-90 241 97.9)">MOD5_B</text>
<text x="329.8" y="99.1" transform="rotate(-90 329.8 99.1)">MOD_RXD</text>
<text x="266.3" y="107.7" transform="rotate(-90 266.3 107.7)">PWRKEY_B</text>
</g>
<text font-size="1.8" fill="#009600" x="138" y="47.9" transform="rotate(-90 138 47.9)">TERM</text>
</svg>
